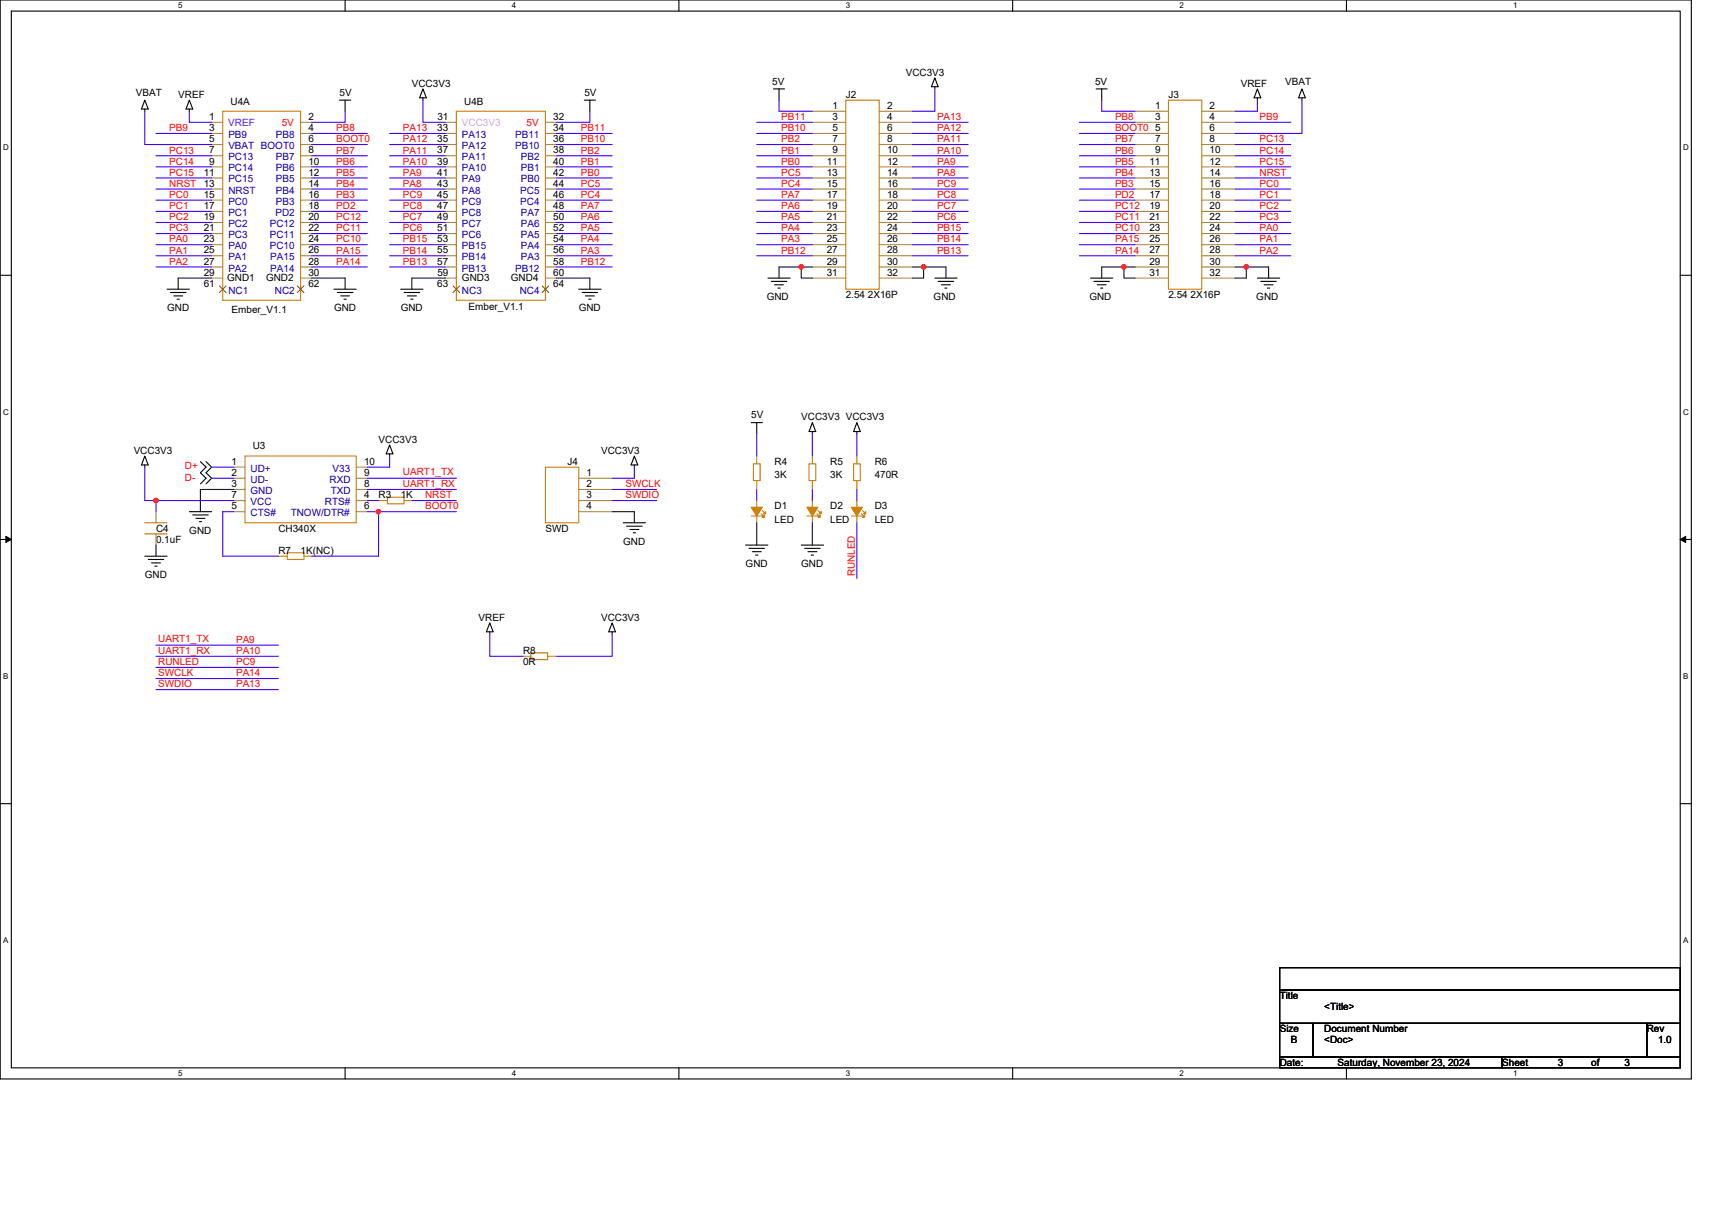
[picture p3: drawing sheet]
<svg xmlns="http://www.w3.org/2000/svg" width="297mm" height="210mm" viewBox="0 0 297 210" stroke-linecap="round" stroke-linejoin="round" font-family="sans-serif">
<path d="M0 0h293.5v187.2h-293.5zM2 1.9h289.5v183.4h-289.5z" fill="none" stroke="#000" stroke-width=".19"/>
<g fill="#fff">
<path d="M30.9 .2h.8v1.6h-.8z"/>
<path d="M30.9 185.5h.8v1.6h-.8z"/>
</g>
<path d="M59.9 0v1.9M59.9 185.3v1.9" fill="none" stroke="#000" stroke-width=".19"/>
<g fill="#fff">
<path d="M88.8 .2h.8v1.6h-.8z"/>
<path d="M88.8 185.5h.8v1.6h-.8z"/>
</g>
<path d="M117.8 0v1.9M117.8 185.3v1.9" fill="none" stroke="#000" stroke-width=".19"/>
<g fill="#fff">
<path d="M146.7 .2h.8v1.6h-.8z"/>
<path d="M146.7 185.5h.8v1.6h-.8z"/>
</g>
<path d="M175.7 0v1.9M175.7 185.3v1.9" fill="none" stroke="#000" stroke-width=".19"/>
<g fill="#fff">
<path d="M204.7 .2h.7v1.6h-.7z"/>
<path d="M204.7 185.5h.7v1.6h-.7z"/>
</g>
<path d="M233.6 0v1.9M233.6 185.3v1.9" fill="none" stroke="#000" stroke-width=".19"/>
<g fill="#fff">
<path d="M262.6 .2h.7v1.6h-.7z"/>
<path d="M262.6 185.5h.7v1.6h-.7z"/>
<path d="M.5 24.8h1v1.6h-1z"/>
<path d="M292 24.8h1v1.6h-1z"/>
<path d="M.5 70.7h1v1.5h-1z"/>
<path d="M292 70.7h1v1.5h-1z"/>
</g>
<path d="M0 47.8h2M291.5 47.8h2" fill="none" stroke="#000" stroke-width=".19"/>
<g fill="#fff">
<path d="M.5 116.5h.9v1.6h-.9z"/>
<path d="M292 116.5h.9v1.6h-.9z"/>
</g>
<path d="M0 93.6h2M291.5 93.6h2" fill="none" stroke="#000" stroke-width=".19"/>
<path d="M1 93.1l1 .5-1 .5zM291.5 93.6l1-.5v1z" fill="#000" stroke="#000" stroke-width=".17"/>
<g fill="#fff">
<path d="M.5 162.4h.9v1.5h-.9z"/>
<path d="M292 162.4h.9v1.5h-.9z"/>
</g>
<g fill="none" stroke="#000" stroke-width=".19">
<path d="M25.1 17.4l.6 1.5h-1.1zM25.1 18.9v.4M32.8 17.4l.6 1.5h-1.1zM32.8 18.9v.4M58.9 17.4h2M59.9 17.4v1.9M73.4 17v.4M73.4 15.4l.6 1.6h-1.2zM101.4 17.4h1.9M102.3 17.4v1.9M134.2 15.4h1.9M135.2 15.4v2"/>
<path d="M162.2 13.5l.6 1.5h-1.2zM162.2 15v.4M190.2 15.4h1.9M191.2 15.4v2M218.2 15.4l.6 1.6h-1.2zM218.2 17v.4M225.9 15.4l.6 1.6h-1.2zM225.9 17v.4M29 50.2h3.8M29.6 50.8h2.7M30.2 51.4h1.5M30.7 51.9h.4"/>
<path d="M58 50.2h3.8M58.5 50.8h2.7M59.1 51.4h1.5M59.7 51.9h.4M69.5 50.2h3.9M70.1 50.8h2.7M70.7 51.4h1.5M71.3 51.9h.3M100.4 50.2h3.9M101 50.8h2.7M101.6 51.4h1.5M102.1 51.9h.4"/>
<path d="M133.2 48.3h3.9M133.8 48.8h2.7M134.4 49.4h1.5M135 50h.4M162.2 48.3h3.8M162.8 48.8h2.7M163.3 49.4h1.6M163.9 50h.4M189.2 48.3h3.9M189.8 48.8h2.7M190.4 49.4h1.5M190.9 50h.4"/>
<path d="M218.2 48.3h3.8M218.8 48.8h2.6M219.3 49.4h1.6M219.9 50h.4M25.1 79.1l.6 1.6h-1.1zM67.6 78.8v.3M67.6 77.2l.6 1.6h-1.2zM110.1 79.1l.6 1.6h-1.2zM130.3 73.3h2M131.3 73.3v2M140.9 74.9v.4M140.9 73.3l.6 1.6h-1.1z"/>
<path d="M148.7 74.9v.4M148.7 73.3l.6 1.6h-1.2zM25.1 80.7v.4M25.1 96.5h3.9M25.7 97.1h2.7M26.3 97.7h1.5M26.9 98.3h.4M32.8 88.8h3.9M33.4 89.4h2.7M34 90h1.6M34.6 90.5h.4M34.8 80.1l.9 1-.9 .9 .9 1-.9 1"/>
<path d="M35.7 80.1l1 1-1 .9 1 1-1 1M108.1 90.7h3.9M108.7 91.3h2.7M109.3 91.9h1.5M109.9 92.5h.4M110.1 80.7v.4M129.4 94.6h3.8M130 95.2h2.6M130.5 95.7h1.6M131.1 96.3h.4M139 94.6h3.9M139.6 95.2h2.7"/>
<path d="M140.2 95.7h1.5M140.8 96.3h.4M85 109.6v.4M85 108.1l.6 1.5h-1.2zM106.2 109.6v.4M106.2 108.1l.6 1.5h-1.2zM0 139.5h2M291.5 139.5h2M222 167.9h69.5v3.9h-69.5zM222 171.8h69.5v5.8h-69.5zM222 177.6h5.8v5.8h-5.8zM227.8 177.6h57.9v5.8h-57.9z"/>
<path d="M285.7 177.6h5.8v5.8h-5.8zM222 183.4h38.6v1.9h-38.6zM260.6 183.4h30.9v1.9h-30.9z"/>
</g>
<g fill="none" stroke="#cc8006" stroke-width=".19">
<path d="M38.6 19.3h13.6v32.8h-13.6zM79.2 19.3h15.4v32.8h-15.4zM146.7 17.4h5.8v32.8h-5.8zM202.7 17.4h5.8v32.8h-5.8zM42.5 79.1h19.3v11.6h-19.3zM131.3 79.1v1.4M140.9 79.1v1.4M148.7 79.1v1.4M25.1 90.7h3.9M25.1 92.6h3.9M48.3 96.5h1.5M49.8 95.9h2.9v1.2h-2.9z"/>
<path d="M52.7 96.5h1.4M65.7 86.9h1.5M67.2 86.3h2.9v1.1h-2.9zM70.1 86.9h1.4M94.6 81.1h5.8v9.6h-5.8zM130.3 89.6h2M130.7 80.5h1.2v2.9h-1.2zM131.3 86.9v1.9M131.3 89.6v1.1M131.3 83.4v1.5M132.1 89.2l.4 .4M132.3 88.6l.3 .4"/>
<path d="M140 89.6h1.9M140.4 80.5h1.1v2.9h-1.1zM140.9 86.9v1.9M140.9 89.6v1.1M140.9 83.4v1.5M141.7 89.2l.4 .4M141.9 88.6l.4 .4M147.7 89.6h1.9M148.1 80.5h1.2v2.9h-1.2zM148.7 83.4v1.5M148.7 86.9v1.9M148.7 89.6v1.1"/>
<path d="M149.5 89.2l.3 .4M149.6 88.6l.4 .4M90.8 113.9h1.3M92.1 113.3h2.9v1.2h-2.9zM95 113.9h1.6"/>
</g>
<g fill="none" stroke="#a84" stroke-width=".19">
<path d="M140.9 19.3h5.8M152.5 19.3h5.8M196.9 19.3h5.8M208.5 19.3h5.8M36.7 21.2h1.9M36.7 23.2h1.9M36.7 25.1h1.9M36.7 27h1.9M36.7 29h1.9M36.7 30.9h1.9M36.7 32.8h1.9M36.7 34.7h1.9"/>
<path d="M36.7 36.7h1.9M36.7 38.6h1.9M52.2 21.2h1.9M52.2 23.2h1.9M52.2 25.1h1.9M52.2 27h1.9M52.2 29h1.9M52.2 30.9h1.9M52.2 32.8h1.9M52.2 34.7h1.9M52.2 36.7h1.9M52.2 38.6h1.9"/>
<path d="M77.3 21.2h1.9M77.3 23.2h1.9M77.3 25.1h1.9M77.3 27h1.9M77.3 29h1.9M77.3 30.9h1.9M77.3 32.8h1.9M77.3 34.7h1.9M77.3 36.7h1.9M77.3 38.6h1.9M94.6 21.2h2M94.6 23.2h2"/>
<path d="M94.6 25.1h2M94.6 27h2M94.6 29h2M94.6 30.9h2M94.6 32.8h2M94.6 34.7h2M94.6 36.7h2M94.6 38.6h2M140.9 21.2h5.8M140.9 23.2h5.8M140.9 25.1h5.8M140.9 27h5.8"/>
<path d="M140.9 29h5.8M140.9 30.9h5.8M140.9 32.8h5.8M140.9 34.7h5.8M140.9 36.7h5.8M140.9 38.6h5.8M152.5 21.2h5.8M152.5 23.2h5.8M152.5 25.1h5.8M152.5 27h5.8M152.5 29h5.8M152.5 30.9h5.8"/>
<path d="M152.5 32.8h5.8M152.5 34.7h5.8M152.5 36.7h5.8M152.5 38.6h5.8M196.9 21.2h5.8M196.9 23.2h5.8M196.9 25.1h5.8M196.9 27h5.8M196.9 29h5.8M196.9 30.9h5.8M196.9 32.8h5.8M196.9 34.7h5.8"/>
<path d="M196.9 36.7h5.8M196.9 38.6h5.8M208.5 21.2h5.8M208.5 23.2h5.8M208.5 25.1h5.8M208.5 27h5.8M208.5 29h5.8M208.5 30.9h5.8M208.5 32.8h5.8M208.5 34.7h5.8M208.5 36.7h5.8M208.5 38.6h5.8"/>
<path d="M36.7 40.5h1.9M36.7 42.5h1.9M36.7 44.4h1.9M36.7 46.3h1.9M36.7 48.3h1.9M38.6 50.2h.1M52.2 40.5h1.9M52.2 42.5h1.9M52.2 44.4h1.9M52.2 46.3h1.9M52.2 48.3h1.9M52.2 50.2h.1"/>
<path d="M77.3 40.5h1.9M77.3 42.5h1.9M77.3 44.4h1.9M77.3 46.3h1.9M77.3 48.3h1.9M79.2 50.2h.1M94.6 40.5h2M94.6 42.5h2M94.6 44.4h2M94.6 46.3h2M94.6 48.3h2M94.6 50.2h.1"/>
<path d="M140.9 40.5h5.8M140.9 42.5h5.8M140.9 44.4h5.8M140.9 46.3h5.8M140.9 48.3h5.8M152.5 40.5h5.8M152.5 42.5h5.8M152.5 44.4h5.8M152.5 46.3h5.8M152.5 48.3h5.8M196.9 40.5h5.8M196.9 42.5h5.8"/>
<path d="M196.9 44.4h5.8M196.9 46.3h5.8M196.9 48.3h5.8M208.5 40.5h5.8M208.5 42.5h5.8M208.5 44.4h5.8M208.5 46.3h5.8M208.5 48.3h5.8M131.3 79.1h.1M140.9 79.1h.1M148.7 79.1h.1M27.1 92.6v2"/>
<path d="M27.1 88.8v1.9M40.6 81.1h1.9M40.6 83h1.9M40.6 84.9h1.9M40.6 86.9h1.9M40.6 88.8h1.9M48.3 96.5h.1M54.1 96.5h.1M61.8 88.8h1.9M61.8 86.9h1.9M61.8 84.9h1.9M61.8 83h1.9"/>
<path d="M61.8 81.1h1.9M65.7 86.9h.1M71.5 86.9h.1M100.4 83h5.8M100.4 84.9h5.8M100.4 86.9h5.8M100.4 88.8h5.8M131.3 86.9h.1M131.3 90.7h.1M131.3 84.9h.1M140.9 86.9h.1M140.9 90.7h.1"/>
<path d="M140.9 84.9h.1M148.7 84.9h.1M148.7 86.9h.1M148.7 90.7h.1M90.8 113.9h.1M96.6 113.9h.1"/>
</g>
<g fill="#cc8006" stroke="#cc8006" stroke-width=".19">
<path d="M130.3 88h2l-1 1.6z" fill-rule="evenodd"/>
<path d="M132.8 88.8v.4h-.3z" fill-rule="evenodd"/>
<path d="M132.6 89.4v.4h-.3z" fill-rule="evenodd"/>
<path d="M140 88h1.9l-1 1.6z" fill-rule="evenodd"/>
<path d="M142.1 89.2l.4-.4v.4z" fill-rule="evenodd"/>
<path d="M142.3 89.4v.4h-.4z" fill-rule="evenodd"/>
<path d="M147.7 88h1.9l-.9 1.6z" fill-rule="evenodd"/>
<path d="M149.8 89.2l.4-.4v.4z" fill-rule="evenodd"/>
<path d="M150 89.4v.4h-.4z" fill-rule="evenodd"/>
</g>
<path d="M38.1 49.6l1.1 1.2M39.2 49.6l-1.1 1.2M51.6 49.6l1.1 1.2M52.7 49.6l-1.1 1.2M78.6 49.6l1.2 1.2M79.8 49.6l-1.2 1.2M94.1 49.6l1.1 1.2M95.2 49.6l-1.2 1.2" fill="none" stroke="#804000" stroke-width=".17"/>
<g fill="none" stroke="#4200ff" stroke-width=".19">
<path d="M25.1 19.3v5.8h11.6M32.8 19.3v1.9h3.9M59.9 19.3v1.9h-5.8M73.4 17.4v3.8h3.9M102.3 19.3v1.9h-5.7M135.2 17.4v1.9h5.7M162.2 15.4v3.9h-3.9M191.2 17.4v1.9h5.7M218.2 17.4v1.9h-3.9M225.9 17.4v5.8h-11.6M27.1 27h9.6M27.1 23.2h9.6"/>
<path d="M27.1 29h9.6M27.1 30.9h9.6M27.1 32.8h9.6M27.1 34.7h9.6M27.1 36.7h9.6M27.1 38.6h9.6M54.1 23.2h9.6M54.1 25.1h9.6M54.1 27h9.6M54.1 29h9.6M54.1 30.9h9.6M54.1 32.8h9.6"/>
<path d="M54.1 34.7h9.6M54.1 36.7h9.6M54.1 38.6h9.6M67.6 23.2h9.7M67.6 25.1h9.7M67.6 27h9.7M67.6 29h9.7M67.6 30.9h9.7M67.6 32.8h9.7M67.6 34.7h9.7M67.6 36.7h9.7M67.6 38.6h9.7"/>
<path d="M96.6 23.2h9.6M96.6 25.1h9.6M96.6 36.7h9.6M96.6 38.6h9.6M96.6 27h9.6M96.6 29h9.6M96.6 30.9h9.6M96.6 32.8h9.6M96.6 34.7h9.6M131.3 21.2h9.6M131.3 23.2h9.6M131.3 25.1h9.6"/>
<path d="M131.3 27h9.6M131.3 29h9.6M131.3 30.9h9.6M131.3 32.8h9.6M131.3 34.7h9.6M131.3 36.7h9.6M131.3 38.6h9.6M158.3 21.2h9.7M158.3 23.2h9.7M158.3 25.1h9.7M158.3 27h9.7M158.3 29h9.7"/>
<path d="M158.3 30.9h9.7M158.3 32.8h9.7M158.3 34.7h9.7M158.3 36.7h9.7M158.3 38.6h9.7M187.3 21.2h9.6M187.3 23.2h9.6M187.3 25.1h9.6M187.3 27h9.6M187.3 29h9.6M187.3 30.9h9.6M187.3 32.8h9.6"/>
<path d="M187.3 34.7h9.6M187.3 36.7h9.6M187.3 38.6h9.6M214.3 21.2h9.7M214.3 25.1h9.7M214.3 27h9.7M214.3 29h9.7M214.3 30.9h9.7M214.3 32.8h9.7M214.3 34.7h9.7M214.3 36.7h9.7M214.3 38.6h9.7"/>
<path d="M27.1 40.5h9.6M27.1 42.5h9.6M27.1 44.4h9.6M27.1 46.3h9.6M54.1 40.5h9.6M54.1 42.5h9.6M54.1 44.4h9.6M54.1 46.3h9.6M67.6 40.5h9.7M67.6 42.5h9.7M67.6 44.4h9.7M67.6 46.3h9.7"/>
<path d="M96.6 40.5h9.6M96.6 42.5h9.6M96.6 44.4h9.6M96.6 46.3h9.6M131.3 40.5h9.6M131.3 42.5h9.6M131.3 44.4h9.6M158.3 40.5h9.7M158.3 42.5h9.7M158.3 44.4h9.7M187.3 40.5h9.6M187.3 42.5h9.6"/>
<path d="M187.3 44.4h9.6M214.3 40.5h9.7M214.3 42.5h9.7M214.3 44.4h9.7M67.6 79.1v2h-3.9M131.3 75.3v3.8M140.9 75.3v3.8M148.7 75.3v3.8M25.1 81.1v5.8h2M27.1 86.9v1.9M27.1 86.9h13.5M36.7 81.1h3.9"/>
<path d="M36.7 83h3.9M40.6 88.8h-2v7.7h9.7M63.7 83h15.5M63.7 84.9h15.5M63.7 86.9h2M63.7 88.8h2M65.7 88.8v7.7h-11.6M65.7 88.8h13.5M71.5 86.9h7.7M106.2 84.9h7.7M106.2 86.9h7.7M110.1 81.1v1.9h-3.9"/>
<path d="M131.3 84.9v2M140.9 84.9v2M148.7 84.9v2M148.7 90.7v9.7M27.1 113.9h21.2M27.1 115.8h21.2M27.1 117.8h21.2M27.1 119.7h21.2M27.1 112h21.2M85 110v3.9h5.8M106.2 110v3.9h-9.6"/>
</g>
<g fill="none" stroke="#000040" stroke-width=".19">
<path d="M36.7 48.3h-5.8v1.9M54.1 48.3h5.8v1.9M77.3 48.3h-5.8v1.9M96.6 48.3h5.7v1.9M139 46.3h-3.8v2M140.9 46.3h-1.9v2h1.9M158.3 46.3h1.9M158.3 48.3h1.9v-2h3.9v2M195 46.3v2h1.9M195 46.3h1.9M195 46.3h-3.8v2M214.3 46.3h1.9"/>
<path d="M214.3 48.3h1.9v-2h3.9v2M27.1 94.6v1.9M40.6 84.9h-5.8v3.9M106.2 88.8h3.9v1.9M131.3 90.7v3.9M140.9 90.7v3.9"/>
</g>
<g fill="#f00" stroke="#f00" stroke-width=".19">
<circle cx="65.7" cy="88.8" r=".38"/>
<circle cx="27.1" cy="86.9" r=".38"/>
<circle cx="160.3" cy="46.3" r=".38"/>
<circle cx="216.2" cy="46.3" r=".38"/>
<circle cx="139" cy="46.3" r=".38"/>
<circle cx="195" cy="46.3" r=".38"/>
</g>
<g font-size="1.7">
<text x="23.6" y="16.6">VBAT</text>
<text x="30.9" y="17">VREF</text>
<text x="58.9" y="16.6">5V</text>
<text x="71.5" y="15">VCC3V3</text>
<text x="101.4" y="16.6">5V</text>
<text x="134" y="14.7">5V</text>
<text x="146.7" y="17">J2</text>
<text x="157.2" y="13.1">VCC3V3</text>
<text x="190" y="14.7">5V</text>
<text x="202.7" y="17">J3</text>
<text x="215.3" y="15">VREF</text>
<text x="223" y="14.7">VBAT</text>
<text x="36.3" y="20.8">1</text>
<text x="36.3" y="22.8">3</text>
<text x="40" y="18.1">U4A</text>
<text x="53.5" y="22.8">4</text>
<text x="53.5" y="20.8">2</text>
<text x="75.9" y="22.8">33</text>
<text x="75.9" y="20.8">31</text>
<text x="80.5" y="18.1">U4B</text>
<text x="96" y="22.8">34</text>
<text x="96" y="20.8">32</text>
<text x="144.4" y="18.9">1</text>
<text x="144.4" y="20.8">3</text>
<text x="144.4" y="22.8">5</text>
<text x="153.9" y="18.9">2</text>
<text x="153.9" y="20.8">4</text>
<text x="153.9" y="22.8">6</text>
<text x="200.4" y="18.9">1</text>
<text x="200.4" y="20.8">3</text>
<text x="200.4" y="22.8">5</text>
<text x="209.9" y="18.9">2</text>
<text x="209.9" y="20.8">4</text>
<text x="209.9" y="22.8">6</text>
<text x="36.3" y="24.7">5</text>
<text x="36.3" y="26.6">7</text>
<text x="36.3" y="28.6">9</text>
<text x="53.5" y="26.6">8</text>
<text x="53.5" y="28.6">10</text>
<text x="53.5" y="24.7">6</text>
<text x="75.9" y="24.7">35</text>
<text x="75.9" y="26.6">37</text>
<text x="75.9" y="28.6">39</text>
<text x="96" y="24.7">36</text>
<text x="96" y="26.6">38</text>
<text x="96" y="28.6">40</text>
<text x="143.4" y="28.6">11</text>
<text x="144.4" y="24.7">7</text>
<text x="144.4" y="26.6">9</text>
<text x="153.9" y="24.7">8</text>
<text x="153.9" y="26.6">10</text>
<text x="153.9" y="28.6">12</text>
<text x="199.4" y="28.6">11</text>
<text x="200.4" y="24.7">7</text>
<text x="200.4" y="26.6">9</text>
<text x="209.9" y="24.7">8</text>
<text x="209.9" y="26.6">10</text>
<text x="209.9" y="28.6">12</text>
<text x="35.3" y="30.5">11</text>
<text x="35.3" y="32.4">13</text>
<text x="35.3" y="34.3">15</text>
<text x="53.5" y="30.5">12</text>
<text x="53.5" y="32.4">14</text>
<text x="53.5" y="34.3">16</text>
<text x="75.9" y="30.5">41</text>
<text x="75.9" y="32.4">43</text>
<text x="75.9" y="34.3">45</text>
<text x="96" y="32.4">44</text>
<text x="96" y="34.3">46</text>
<text x="96" y="30.5">42</text>
<text x="143.4" y="30.5">13</text>
<text x="143.4" y="32.4">15</text>
<text x="143.4" y="34.3">17</text>
<text x="153.9" y="30.5">14</text>
<text x="153.9" y="32.4">16</text>
<text x="153.9" y="34.3">18</text>
<text x="199.4" y="30.5">13</text>
<text x="199.4" y="32.4">15</text>
<text x="199.4" y="34.3">17</text>
<text x="209.9" y="30.5">14</text>
<text x="209.9" y="32.4">16</text>
<text x="209.9" y="34.3">18</text>
<text x="35.3" y="36.3">17</text>
<text x="35.3" y="38.2">19</text>
<text x="35.3" y="40.1">21</text>
<text x="53.5" y="36.3">18</text>
<text x="53.5" y="38.2">20</text>
<text x="53.5" y="40.1">22</text>
<text x="75.9" y="36.3">47</text>
<text x="75.9" y="38.2">49</text>
<text x="75.9" y="40.1">51</text>
<text x="96" y="36.3">48</text>
<text x="96" y="38.2">50</text>
<text x="96" y="40.1">52</text>
<text x="143.4" y="36.3">19</text>
<text x="143.4" y="38.2">21</text>
<text x="143.4" y="40.1">23</text>
<text x="153.9" y="36.3">20</text>
<text x="153.9" y="38.2">22</text>
<text x="153.9" y="40.1">24</text>
<text x="199.4" y="36.3">19</text>
<text x="199.4" y="38.2">21</text>
<text x="199.4" y="40.1">23</text>
<text x="209.9" y="36.3">20</text>
<text x="209.9" y="38.2">22</text>
<text x="209.9" y="40.1">24</text>
<text x="35.3" y="42.1">23</text>
<text x="35.3" y="44">25</text>
<text x="35.3" y="45.9">27</text>
<text x="35.3" y="47.9">29</text>
<text x="53.5" y="44">26</text>
<text x="53.5" y="45.9">28</text>
<text x="53.5" y="47.9">30</text>
<text x="53.5" y="42.1">24</text>
<text x="75.9" y="42.1">53</text>
<text x="75.9" y="44">55</text>
<text x="75.9" y="45.9">57</text>
<text x="75.9" y="47.9">59</text>
<text x="96" y="45.9">58</text>
<text x="96" y="42.1">54</text>
<text x="96" y="44">56</text>
<text x="96" y="47.9">60</text>
<text x="143.4" y="42.1">25</text>
<text x="143.4" y="44">27</text>
<text x="143.4" y="45.9">29</text>
<text x="143.4" y="47.9">31</text>
<text x="153.9" y="42.1">26</text>
<text x="153.9" y="44">28</text>
<text x="153.9" y="45.9">30</text>
<text x="153.9" y="47.9">32</text>
<text x="199.4" y="42.1">25</text>
<text x="199.4" y="44">27</text>
<text x="199.4" y="45.9">29</text>
<text x="199.4" y="47.9">31</text>
<text x="209.9" y="42.1">26</text>
<text x="209.9" y="44">28</text>
<text x="209.9" y="45.9">30</text>
<text x="209.9" y="47.9">32</text>
<text x="35.3" y="49.8">61</text>
<text x="39.4" y="48.8">GND1</text>
<text x="46.2" y="48.8">GND2</text>
<text x="53.5" y="49.8">62</text>
<text x="75.9" y="49.8">63</text>
<text x="80.2" y="48.8">GND3</text>
<text x="81.3" y="53.8">Ember_V1.1</text>
<text x="88.6" y="48.8">GND4</text>
<text x="96" y="49.8">64</text>
<text x="133" y="52.1">GND</text>
<text x="146.7" y="51.7">2.54 2X16P</text>
<text x="162" y="52.1">GND</text>
<text x="189" y="52.1">GND</text>
<text x="202.7" y="51.7">2.54 2X16P</text>
<text x="218" y="52.1">GND</text>
<text x="29" y="54">GND</text>
<text x="40.2" y="54.3">Ember_V1.1</text>
<text x="58" y="54">GND</text>
<text x="69.5" y="54">GND</text>
<text x="100.4" y="54">GND</text>
<text x="43.9" y="78">U3</text>
<text x="65.7" y="76.8">VCC3V3</text>
<text x="130.3" y="72.6">5V</text>
<text x="139" y="73">VCC3V3 VCC3V3</text>
<text x="23.2" y="78.8">VCC3V3</text>
<text x="40.2" y="80.7">1</text>
<text x="40.2" y="82.6">2</text>
<text x="63.2" y="82.6">9</text>
<text x="63.2" y="80.7">10</text>
<text x="98.5" y="80.7">J4</text>
<text x="101.8" y="82.6">1</text>
<text x="104.3" y="78.8">VCC3V3</text>
<text x="134.4" y="80.7">R4</text>
<text x="134.4" y="83">3K</text>
<text x="144" y="80.7">R5</text>
<text x="144" y="83">3K</text>
<text x="151.8" y="80.7">R6</text>
<text x="151.8" y="83">470R</text>
<text x="40.2" y="84.5">3</text>
<text x="40.2" y="86.5">7</text>
<text x="40.2" y="88.4">5</text>
<text x="63.2" y="84.5">8</text>
<text x="63.2" y="86.5">4</text>
<text x="63.2" y="88.4">6</text>
<text x="65.7" y="86.5">R3</text>
<text x="69.5" y="86.5">1K</text>
<text x="101.8" y="84.5">2</text>
<text x="101.8" y="86.5">3</text>
<text x="101.8" y="88.4">4</text>
<text x="134.4" y="88.4">D1</text>
<text x="144" y="88.4">D2</text>
<text x="151.8" y="88.4">D3</text>
<text x="27.1" y="92.3">C4</text>
<text x="27.1" y="94.2">0.1uF</text>
<text x="32.8" y="92.6">GND</text>
<text x="48.3" y="92.3">CH340X</text>
<text x="94.6" y="92.3">SWD</text>
<text x="108.1" y="94.6">GND</text>
<text x="134.4" y="90.7">LED</text>
<text x="144" y="90.7">LED</text>
<text x="151.8" y="90.7">LED</text>
<text x="25.1" y="100.4">GND</text>
<text x="48.3" y="96.1">R7</text>
<text x="52.2" y="96.1">1K(NC)</text>
<text x="129.4" y="98.4">GND</text>
<text x="139" y="98.4">GND</text>
<text x="83" y="107.7">VREF</text>
<text x="104.3" y="107.7">VCC3V3</text>
<text x="90.8" y="113.5">R8</text>
<text x="90.8" y="115.4">0R</text>
<text x="222" y="173.4">Title</text>
<text x="222" y="179.1">Size</text>
<text x="229.8" y="179.1">Document Number</text>
<text x="229.8" y="175.3">&lt;Title&gt;</text>
<text x="285.7" y="179.1">Rev</text>
<text x="222" y="184.9">Date:</text>
<text x="224" y="181.1">B</text>
<text x="229.8" y="181.1">&lt;Doc&gt;</text>
<text x="232.1" y="184.9">Saturday, November 23, 2024</text>
<text x="260.6" y="184.9">Sheet</text>
<text x="270.3" y="184.9">3</text>
<text x="276.1" y="184.9">of</text>
<text x="281.9" y="184.9">3</text>
<text x="287.7" y="181.1">1.0</text>
</g>
<g font-size="1.7" fill="#f00">
<text x="29.4" y="22.8">PB9</text>
<text x="48.9" y="21.8">5V</text>
<text x="58.3" y="22.8">PB8</text>
<text x="69.9" y="22.8">PA13</text>
<text x="91.4" y="21.8">5V</text>
<text x="100.8" y="22.8">PB11</text>
<text x="135.5" y="20.8">PB11</text>
<text x="135.5" y="22.8">PB10</text>
<text x="162.6" y="20.8">PA13</text>
<text x="162.6" y="22.8">PA12</text>
<text x="193.5" y="20.8">PB8</text>
<text x="193.5" y="22.8">BOOT0</text>
<text x="218.5" y="20.8">PB9</text>
<text x="29.4" y="26.6">PC13</text>
<text x="29.4" y="28.6">PC14</text>
<text x="58.3" y="24.7">BOOT0</text>
<text x="58.3" y="26.6">PB7</text>
<text x="58.3" y="28.6">PB6</text>
<text x="69.9" y="24.7">PA12</text>
<text x="69.9" y="26.6">PA11</text>
<text x="69.9" y="28.6">PA10</text>
<text x="100.8" y="24.7">PB10</text>
<text x="100.8" y="26.6">PB2</text>
<text x="100.8" y="28.6">PB1</text>
<text x="135.5" y="24.7">PB2</text>
<text x="135.5" y="26.6">PB1</text>
<text x="135.5" y="28.6">PB0</text>
<text x="162.6" y="24.7">PA11</text>
<text x="162.6" y="26.6">PA10</text>
<text x="162.6" y="28.6">PA9</text>
<text x="193.5" y="24.7">PB7</text>
<text x="193.5" y="26.6">PB6</text>
<text x="193.5" y="28.6">PB5</text>
<text x="218.5" y="24.7">PC13</text>
<text x="218.5" y="26.6">PC14</text>
<text x="218.5" y="28.6">PC15</text>
<text x="29.4" y="30.5">PC15</text>
<text x="29.4" y="32.4">NRST</text>
<text x="29.4" y="34.4">PC0</text>
<text x="58.3" y="30.5">PB5</text>
<text x="58.3" y="32.4">PB4</text>
<text x="58.3" y="34.4">PB3</text>
<text x="69.9" y="30.5">PA9</text>
<text x="69.9" y="32.4">PA8</text>
<text x="69.9" y="34.4">PC9</text>
<text x="100.8" y="30.5">PB0</text>
<text x="100.8" y="32.4">PC5</text>
<text x="100.8" y="34.4">PC4</text>
<text x="135.5" y="30.5">PC5</text>
<text x="135.5" y="32.4">PC4</text>
<text x="135.5" y="34.4">PA7</text>
<text x="162.6" y="30.5">PA8</text>
<text x="162.6" y="32.4">PC9</text>
<text x="162.6" y="34.4">PC8</text>
<text x="193.5" y="30.5">PB4</text>
<text x="193.5" y="32.4">PB3</text>
<text x="193.5" y="34.4">PD2</text>
<text x="218.5" y="30.5">NRST</text>
<text x="218.5" y="32.4">PC0</text>
<text x="218.5" y="34.4">PC1</text>
<text x="29.4" y="36.3">PC1</text>
<text x="29.4" y="38.2">PC2</text>
<text x="29.4" y="40.2">PC3</text>
<text x="58.3" y="36.3">PD2</text>
<text x="58.3" y="38.2">PC12</text>
<text x="58.3" y="40.2">PC11</text>
<text x="69.9" y="36.3">PC8</text>
<text x="69.9" y="38.2">PC7</text>
<text x="69.9" y="40.2">PC6</text>
<text x="100.8" y="36.3">PA7</text>
<text x="100.8" y="38.2">PA6</text>
<text x="100.8" y="40.2">PA5</text>
<text x="135.5" y="36.3">PA6</text>
<text x="135.5" y="38.2">PA5</text>
<text x="135.5" y="40.2">PA4</text>
<text x="162.6" y="36.3">PC7</text>
<text x="162.6" y="38.2">PC6</text>
<text x="162.6" y="40.2">PB15</text>
<text x="193.5" y="36.3">PC12</text>
<text x="193.5" y="38.2">PC11</text>
<text x="193.5" y="40.2">PC10</text>
<text x="218.5" y="36.3">PC2</text>
<text x="218.5" y="38.2">PC3</text>
<text x="218.5" y="40.2">PA0</text>
<text x="29.4" y="42.1">PA0</text>
<text x="29.4" y="44">PA1</text>
<text x="29.4" y="46">PA2</text>
<text x="58.3" y="42.1">PC10</text>
<text x="58.3" y="44">PA15</text>
<text x="58.3" y="46">PA14</text>
<text x="69.9" y="42.1">PB15</text>
<text x="69.9" y="44">PB14</text>
<text x="69.9" y="46">PB13</text>
<text x="100.8" y="42.1">PA4</text>
<text x="100.8" y="44">PA3</text>
<text x="100.8" y="46">PB12</text>
<text x="135.5" y="42.1">PA3</text>
<text x="135.5" y="44">PB12</text>
<text x="162.6" y="42.1">PB14</text>
<text x="162.6" y="44">PB13</text>
<text x="193.5" y="42.1">PA15</text>
<text x="193.5" y="44">PA14</text>
<text x="218.5" y="42.1">PA1</text>
<text x="218.5" y="44">PA2</text>
<text x="32.1" y="81.4">D+</text>
<text x="32.1" y="83.4">D-</text>
<text x="69.9" y="82.5">UART1_TX</text>
<text x="69.9" y="84.5">UART1_RX</text>
<text x="73.8" y="86.5">NRST</text>
<text x="73.8" y="88.4">BOOT0</text>
<text x="108.5" y="84.6">SWCLK</text>
<text x="108.5" y="86.5">SWDIO</text>
<text x="148.3" y="100" transform="rotate(-90 148.3 100)">RUNLED</text>
<text x="27.4" y="111.5">UART1_TX</text>
<text x="27.4" y="113.4">UART1_RX</text>
<text x="41" y="111.6">PA9</text>
<text x="41" y="113.5">PA10</text>
<text x="27.4" y="115.4">RUNLED</text>
<text x="27.4" y="117.4">SWCLK</text>
<text x="27.4" y="119.3">SWDIO</text>
<text x="41" y="115.4">PC9</text>
<text x="41" y="117.4">PA14</text>
<text x="41" y="119.3">PA13</text>
</g>
<text font-size="1.7" fill="#8000ff" x="39.6" y="21.8">VREF</text>
<g font-size="1.7" fill="#00c">
<text x="39.6" y="23.9">PB9</text>
<text x="47.9" y="23.9">PB8</text>
<text x="80.2" y="23.9">PA13</text>
<text x="89.4" y="23.9">PB11</text>
<text x="39.6" y="25.9">VBAT BOOT0</text>
<text x="39.6" y="27.8">PC13</text>
<text x="39.6" y="29.7">PC14</text>
<text x="47.9" y="27.8">PB7</text>
<text x="47.9" y="29.7">PB6</text>
<text x="80.2" y="25.9">PA12</text>
<text x="80.2" y="27.8">PA11</text>
<text x="80.2" y="29.7">PA10</text>
<text x="89.4" y="25.9">PB10</text>
<text x="90.4" y="27.8">PB2</text>
<text x="90.4" y="29.7">PB1</text>
<text x="39.6" y="31.7">PC15</text>
<text x="39.6" y="33.6">NRST</text>
<text x="39.6" y="35.5">PC0</text>
<text x="47.9" y="31.7">PB5</text>
<text x="47.9" y="33.6">PB4</text>
<text x="47.9" y="35.5">PB3</text>
<text x="80.2" y="31.7">PA9</text>
<text x="80.2" y="33.6">PA8</text>
<text x="80.2" y="35.5">PC9</text>
<text x="90.3" y="33.6">PC5</text>
<text x="90.3" y="35.5">PC4</text>
<text x="90.4" y="31.7">PB0</text>
<text x="39.6" y="37.5">PC1</text>
<text x="39.6" y="39.4">PC2</text>
<text x="39.6" y="41.3">PC3</text>
<text x="46.8" y="39.4">PC12</text>
<text x="46.8" y="41.3">PC11</text>
<text x="47.8" y="37.5">PD2</text>
<text x="80.2" y="37.5">PC8</text>
<text x="80.2" y="39.4">PC7</text>
<text x="80.2" y="41.3">PC6</text>
<text x="90.4" y="37.5">PA7</text>
<text x="90.4" y="39.4">PA6</text>
<text x="90.4" y="41.3">PA5</text>
<text x="39.6" y="43.2">PA0</text>
<text x="39.6" y="45.2">PA1</text>
<text x="39.6" y="47.1">PA2</text>
<text x="46.8" y="43.2">PC10</text>
<text x="46.9" y="45.2">PA15</text>
<text x="46.9" y="47.1">PA14</text>
<text x="80.2" y="43.2">PB15</text>
<text x="80.2" y="45.2">PB14</text>
<text x="80.2" y="47.1">PB13</text>
<text x="89.4" y="47.1">PB12</text>
<text x="90.4" y="43.2">PA4</text>
<text x="90.4" y="45.2">PA3</text>
<text x="39.6" y="51">NC1</text>
<text x="47.7" y="51">NC2</text>
<text x="80.2" y="51">NC3</text>
<text x="90.2" y="51">NC4</text>
<text x="43.5" y="81.9">UD+</text>
<text x="43.5" y="83.8">UD-</text>
<text x="57.2" y="83.8">RXD</text>
<text x="57.7" y="81.9">V33</text>
<text x="43.5" y="85.7">GND</text>
<text x="43.5" y="87.7">VCC</text>
<text x="43.5" y="89.6">CTS#</text>
<text x="50.4" y="89.6">TNOW/DTR#</text>
<text x="56.4" y="87.7">RTS#</text>
<text x="57.4" y="85.7">TXD</text>
</g>
<text font-size="1.7" fill="#ff80ff" x="80.2" y="21.8">VCC3V3</text>
<g font-size="1.4">
<text x="30.9" y="1.5">5</text>
<text x="88.8" y="1.5">4</text>
<text x="146.7" y="1.5">3</text>
<text x="204.7" y="1.5">2</text>
<text x="262.6" y="1.5">1</text>
<text x=".5" y="26.1">D</text>
<text x="292" y="26.1">D</text>
<text x=".5" y="71.9">C</text>
<text x="292" y="71.9">C</text>
<text x=".5" y="117.8">B</text>
<text x="292" y="117.8">B</text>
<text x=".5" y="163.6">A</text>
<text x="292" y="163.6">A</text>
<text x="30.9" y="186.8">5</text>
<text x="88.8" y="186.8">4</text>
<text x="146.7" y="186.8">3</text>
<text x="204.7" y="186.8">2</text>
<text x="262.6" y="186.8">1</text>
</g>
</svg>
